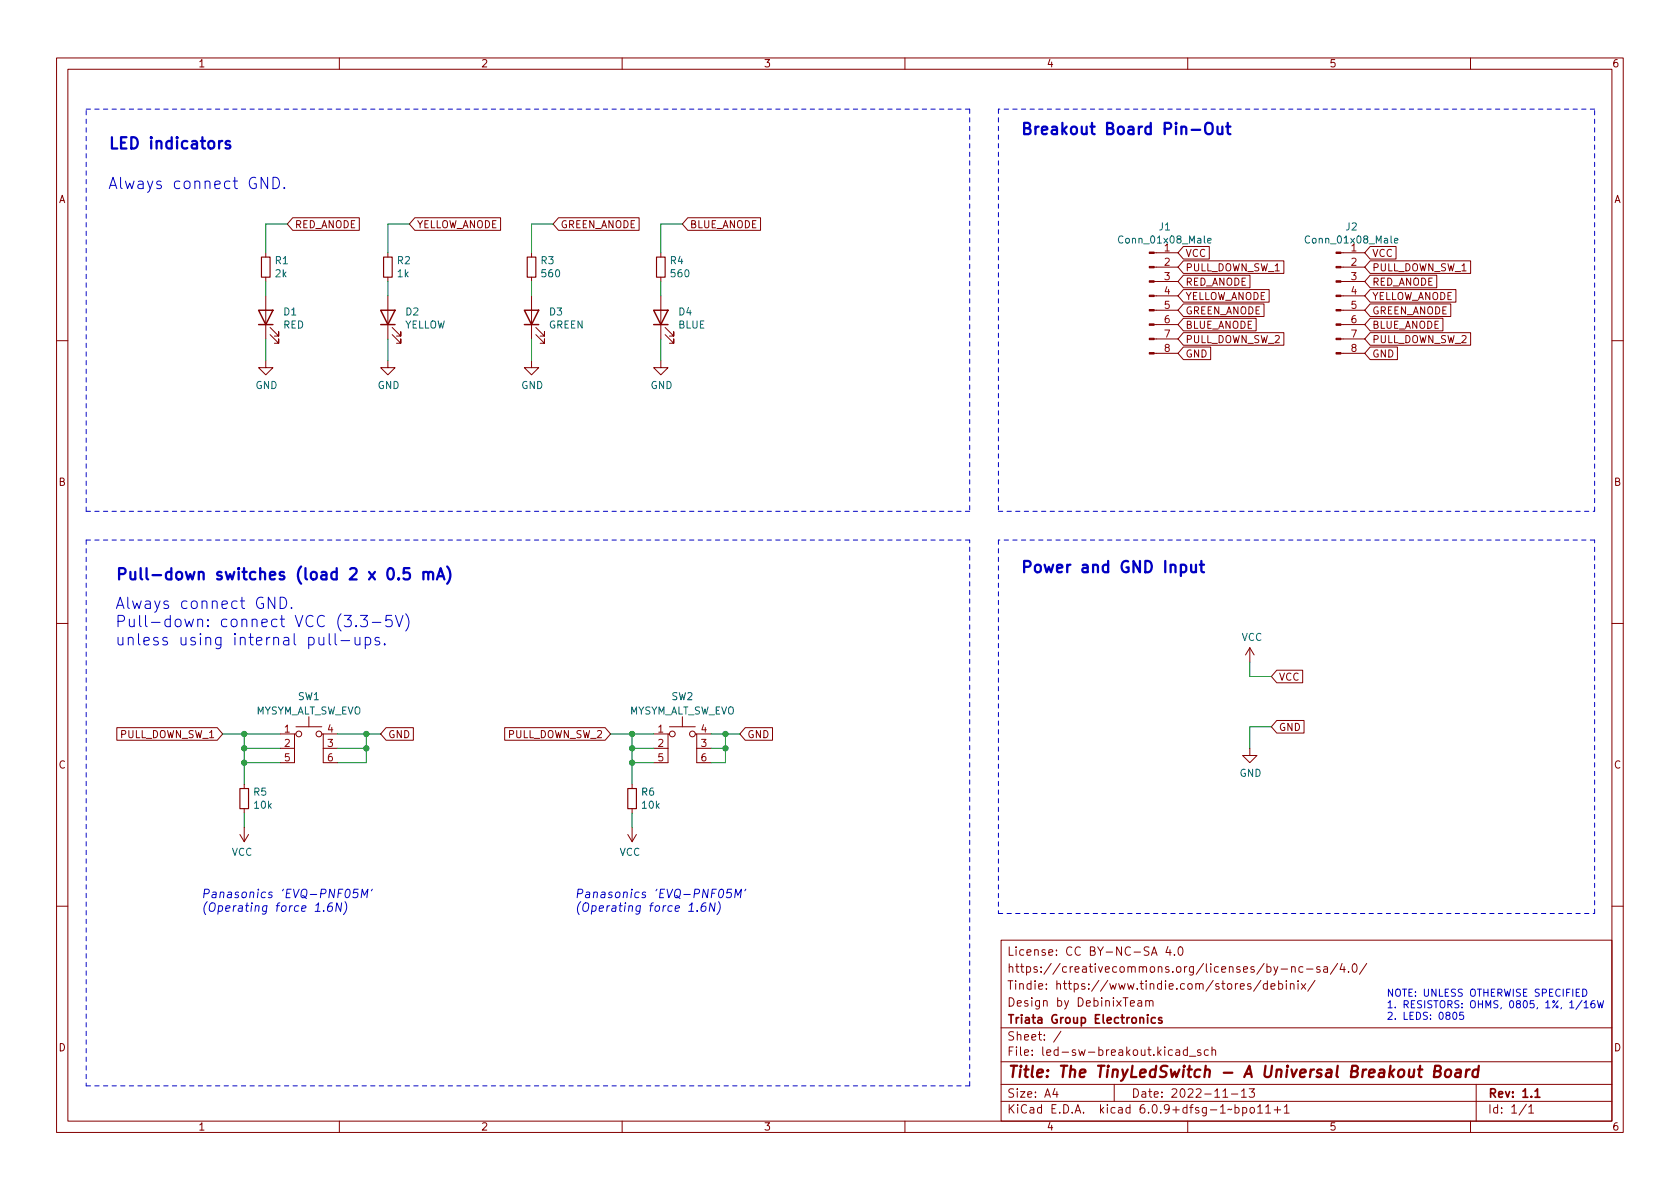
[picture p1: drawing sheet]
<svg xmlns="http://www.w3.org/2000/svg" width="297mm" height="210mm" viewBox="0 0 297 210" stroke-linecap="round" stroke-linejoin="round" font-family="sans-serif">
<g fill="none" stroke="#840000" stroke-width=".18">
<path d="M10 10.2h277v190.1h-277zM12 12.2h273v186.1h-273zM60 10.2v2M110 10.2v2M160 10.2v2M210 10.2v2M260 10.2v2M51.8 38.5h11.7v2.2h-11.7l-1-1.1zM73.3 38.5h15.2v2.2h-15.2l-.9-1.1zM98.7 38.5h14.3v2.2h-14.3l-.9-1.1zM121.6 38.5h12.9v2.2h-12.9l-1-1.1zM47 44.7v.8"/>
<path d="M47 49v.8M47 52.3v7.6M47.8 59.2l1.5 1.5v-.8v.8h-.8M47.8 57.9l1.5 1.5v-.7v.7h-.8M68.6 44.7v.8M68.6 49v.8M68.6 52.3v7.6M69.3 59.2l1.6 1.5v-.8v.8h-.8M69.3 57.9l1.6 1.5v-.7v.7h-.8M94 44.7v.8M94 49v.8M94 52.3v7.6"/>
<path d="M94.7 59.2l1.6 1.5v-.8v.8h-.8M94.7 57.9l1.6 1.5v-.7v.7h-.8M116.8 44.7v.8M116.8 49v.8M116.8 52.3v7.6M117.6 59.2l1.5 1.5v-.8v.8h-.7M117.6 57.9l1.5 1.5v-.7v.7h-.7M204.1 59.9h4.2M204.1 57.4h4.2M204.1 54.9h4.2M204.1 52.3h4.2M204.1 49.8h4.2"/>
<path d="M204.1 47.2h4.2M204.1 44.7h4.2M209.2 48.7h11.8v2.2h-11.8l-.9-1.1zM209.2 53.7h14.3v2.3h-14.3l-.9-1.1zM209.2 46.1h17.8v2.2h-17.8l-.9-1.1zM209.2 51.2h15.2v2.2h-15.2l-.9-1.1zM209.2 43.6h4.6v2.2h-4.6l-.9-1.1zM209.2 56.3h12.9v2.2h-12.9l-.9-1.1zM209.2 58.8h17.8v2.2h-17.8l-.9-1.1zM237.1 59.9h4.2M237.1 57.4h4.2M237.1 54.9h4.2"/>
<path d="M237.1 52.3h4.2M237.1 49.8h4.2M237.1 47.2h4.2M237.1 44.7h4.2M242.3 43.6h4.5v2.2h-4.5l-1-1.1zM242.3 51.2h15.1v2.2h-15.1l-1-1.1zM242.3 58.8h17.7v2.2h-17.7l-1-1.1zM242.3 56.3h12.8v2.2h-12.8l-1-1.1zM242.3 46.1h17.7v2.2h-17.7l-1-1.1zM242.3 48.7h11.7v2.2h-11.7l-1-1.1zM242.3 53.7h14.2v2.3h-14.2l-1-1.1zM10 60.2h2"/>
<path d="M47 63.7v1.3h1.3l-1.3 1.3-1.3-1.3h1.3M68.6 63.7v1.3h1.2l-1.2 1.3-1.3-1.3h1.3M94 63.7v1.3h1.2l-1.2 1.3-1.3-1.3h1.3M116.8 63.7v1.3h1.3l-1.3 1.3-1.2-1.3h1.2M204.1 62.5h4.2M209.2 61.4h4.9v2.2h-4.9l-.9-1.1zM237.1 62.5h4.2M242.3 61.4h4.8v2.2h-4.8l-1-1.1zM285 60.2h2M10 110.2h2M221 114.5l-.8 1.3M221 114.5v2.6"/>
<path d="M221 114.5l.7 1.3M225.7 118.5h4.6v2.2h-4.6l-.9-1.1zM285 110.2h2M20.7 128.7h17.7l1 1.1-1 1.1h-17.7zM43.2 138.7v.7M49.5 129.8h2.6M49.5 132.3h2.6M52.1 132.3v2.6h-2.6M52.3 129.8h-.2v2.5M52.3 128.5h4.6M54.6 126.7v1.8M56.9 129.8h.2v2.5"/>
<path d="M57.1 129.8h2.6M57.1 132.3h2.6M57.1 132.3v2.6h2.6M68.3 128.7h4.8v2.2h-4.8l-1-1.1zM89.2 128.7h17.8l.9 1.1-.9 1.1h-17.8zM111.8 138.7v.7M115.6 129.8h2.5M115.6 132.3h2.5M118.1 132.3v2.6h-2.5M118.4 129.8h-.3v2.5M118.4 128.5h4.5M120.6 126.7v1.8"/>
<path d="M122.9 129.8h.3v2.5M123.2 132.3v2.6h2.5M123.2 129.8h2.5M123.2 132.3h2.5M131.8 128.7h4.8v2.2h-4.8l-1-1.1zM221 132.3v1.3h1.2l-1.2 1.3-1.3-1.3h1.3M225.7 127.4h4.9v2.2h-4.9l-.9-1.1zM42.4 147.6l.8 1.2M43.2 143v.8M43.2 146.3v2.5M43.9 147.6l-.7 1.2M111 147.6l.8 1.2"/>
<path d="M111.8 143v.8M111.8 146.3v2.5M112.5 147.6l-.7 1.2M10 160.2h2M177 166.3h108v32h-108zM201.2 177h.6l.1 .9M201.9 177.3l-.5 .1a.29 .29 0 0 0-.3 .2 .29 .29 0 0 0 .3 .3h.5M202.6 177.1l.2-.2 .3 .1 .1 .9M202.6 176.9v1M203.2 177.1l.2-.2 .4 .1 .1 .9M203.6 168.9l.5-1.5 .5 1.5M203.7 168.5h.7"/>
<path d="M206.5 167.4l-.4 1h1M206.9 167.9v1M207.6 168.8v.1M208.5 167.5l.1-.1a.81 .81 0 0 1 .6 .7 .81 .81 0 0 1-.3 .8h-.1a.81 .81 0 0 1-.6-.6 .81 .81 0 0 1 .3-.8zM221.1 174l-.3-.1-.2 .2v.3l.5 .1v.4h-.5M222.9 173.4l-1.3 1.9M224.1 174l-.5-.1-.2 .3v.4l.1 .3h.6M224.1 173.4v1.5M224.7 174.4l.7-.1v-.3l-.5-.1-.2 .2 .1 .8h.6M225.9 170.9l-.5 1.4-.2 .1M226.1 174l.4-.1 .3 .3v.4l-.2 .3h-.5M226.1 173.4v1.5"/>
<path d="M226.5 171.4h1.1M227.4 173.4v.2M227.4 173.9v1M228.1 174.1l.3-.2 .3 .1 .1 .9M228.1 173.9v1M228.4 171.1l.2-.2 .3 .1 .1 .9M228.4 170.9v1M229.5 173.4v.2M229.5 173.9v1M230.1 173.9l.8 1M230.4 171l-.5-.1-.3 .3v.4l.2 .3h.6M230.9 173.9l-.8 1"/>
<path d="M231 171.4h1.1M232.5 173.4l-1.3 1.9M233.4 171l-.4-.1-.2 .2 .1 .3 .5 .1v.4h-.6M234.1 171h.5l.1 .9M234.7 171.3l-.5 .1a.29 .29 0 0 0-.2 .2 .29 .29 0 0 0 .2 .3h.5M236.5 170.4l-1.3 1.9M237.3 170.4l-.4 1h1M237.6 170.9v1M238.4 171.8v.1M239.2 170.6l.2-.2a.81 .81 0 0 1 .6 .7 .81 .81 0 0 1-.3 .8h-.1a.81 .81 0 0 1-.4-1.3zM241.6 170.4l-1.2 1.9M285 160.2h2"/>
<path d="M60 198.3v2M110 198.3v2M160 198.3v2M177 194.8h108M177 191.8h108M177 187.8h108M177 181.8h108M186.5 192.5l-.4 1h1M186.9 193v1M187.6 182.4l-1.3 1.9M197 191.8v3M207.9 185.7h.6l.1 .9"/>
<path d="M208.6 186l-.5 .1a.29 .29 0 0 0-.2 .2 .29 .29 0 0 0 .2 .3h.5M209.9 185.7l-.4-.1-.3 .3v.4l.2 .3h.5M209.9 185.1v1.5M210 198.3v2M210.3 186.8h1.1M212.3 185.7l-.4-.1-.2 .2 .1 .3 .5 .1v.4h-.6M213.6 185.7l-.4-.1-.3 .3v.4l.2 .3h.5M214.3 185.8l.2-.2 .4 .1v.9M214.3 185.1v1.5M216.2 194h.9M217.7 193.5h1.2M218.4 195.9l.4-.1 .3 .3v.4l-.2 .3h-.5"/>
<path d="M218.4 195.3v1.5M219.5 193l.4-.5v1.5M219.5 194h.9M219.7 195.9l.4-.1 .3 .3v.4l-.1 .3h-.6M219.7 195.8v1.5M220.9 192.5h.9l-.5 .6 .4 .1v.7l-.2 .1h-.4l-.2-.1M221.1 196l.2-.2 .4 .2 .1 .5-.2 .3h-.3l-.2-.1zM222.4 195.8l.4-.5v1.5M222.4 196.8h.8M223.8 195.8l.4-.5v1.5M223.8 196.8h.8M225.3 196.3h1.1"/>
<path d="M225.9 195.7v1.1M227.1 195.8l.4-.5v1.5M227.1 196.8h.8M260 198.3v2M261 191.8v6.5M269.9 195.3l-1.3 1.9M270.3 195.8l.4-.5v1.5M270.3 196.8h.9"/>
<circle cx="52.8" cy="129.8" r=".51"/>
<circle cx="56.4" cy="129.8" r=".51"/>
<circle cx="118.9" cy="129.8" r=".51"/>
<circle cx="122.4" cy="129.8" r=".51"/>
</g>
<path d="M204.3 180l-.5-.1-.2 .3v.4l.1 .3h.6M205.4 180l-.3-.1-.3 .2 .1 .3 .5 .1v.4h-.6M271.4 193l.4-.5v1.5M271.4 194h.9" fill="none" stroke="#840000" stroke-width=".3"/>
<path d="M253.6 189.4l.9-.1a.46 .46 0 0 0 .3-.4 .46 .46 0 0 0-.4-.4h-.6l-.3 2h.8a.53 .53 0 0 0 .4-.5 .53 .53 0 0 0-.4-.6M255.7 189.3a.52 .52 0 0 1 .5-.2 .52 .52 0 0 1 .4 .4l-.1 .6a.55 .55 0 0 1-.5 .4 .55 .55 0 0 1-.5-.4zM257.5 189.2l.2-.1 .5 .1v1.3M258.3 189.6l-.7 .1a.4 .4 0 0 0-.3 .3 .4 .4 0 0 0 .2 .5l.7-.1M259.3 189.1l-.2 1.4M259.9 189.1l-.4 .1-.2 .3M261.4 189.2a.66 .66 0 0 0-1 .3l-.1 .6 .2 .3 .2 .1 .5-.1M261.5 188.5l-.3 2" fill="none" stroke="#840000" stroke-width=".4"/>
<path d="M46.2 45.5h1.6v3.5h-1.6zM67.8 45.5h1.5v3.5h-1.5zM93.2 45.5h1.5v3.5h-1.5zM116.1 45.5h1.5v3.5h-1.5zM42.4 139.4h1.5v3.6h-1.5zM111 139.4h1.5v3.6h-1.5z" fill="none" stroke="#840000" stroke-width=".2"/>
<path d="M45.7 54.9h2.6l-1.3 2.5zM45.7 57.4h2.6M67.3 54.9h2.5l-1.2 2.5zM67.3 57.4h2.5M92.7 54.9h2.5l-1.2 2.5zM92.7 57.4h2.5M115.6 54.9h2.5l-1.3 2.5zM115.6 57.4h2.5" fill="none" stroke="#840000" stroke-width=".25"/>
<g fill="#840000" stroke="#840000" stroke-width=".18">
<path d="M236.2 62.4h.9v.2h-.9z"/>
<path d="M236.2 59.8h.9v.3h-.9z"/>
<path d="M236.2 57.3h.9v.2h-.9z"/>
<path d="M236.2 54.7h.9v.3h-.9z"/>
<path d="M236.2 52.2h.9v.2h-.9z"/>
<path d="M236.2 49.7h.9v.2h-.9z"/>
<path d="M236.2 47.1h.9v.3h-.9z"/>
<path d="M236.2 44.6h.9v.2h-.9z"/>
<path d="M203.2 62.4h.9v.2h-.9z"/>
<path d="M203.2 59.8h.9v.3h-.9z"/>
<path d="M203.2 57.3h.9v.2h-.9z"/>
<path d="M203.2 54.7h.9v.3h-.9z"/>
<path d="M203.2 52.2h.9v.2h-.9z"/>
<path d="M203.2 49.7h.9v.2h-.9z"/>
<path d="M203.2 47.1h.9v.3h-.9z"/>
<path d="M203.2 44.6h.9v.2h-.9z"/>
</g>
<path d="M213.5 42.6l.6-.2v-.2l-.4-.1-.2 .2 .1 .6h.5M246.6 42.6l.6-.2-.1-.2-.4-.1-.1 .2v.6h.5" fill="none" stroke="#006464" stroke-width=".18"/>
<g fill="none" stroke="#0000c2" stroke-width=".18">
<path d="M47.3 31.4v2l-1.1-2v2M48.3 31.4a1.05 1.05 0 0 1 1.1 .6 1.05 1.05 0 0 1-.4 1.3l-.7 .1zM50.3 33.2l.1 .1-.1 .1-.1-.1 .1-.1v.2M48.6 105.6v2l-1.2-2v2M49.5 105.6a1.05 1.05 0 0 1 1.2 .7 1.05 1.05 0 0 1-.4 1.2l-.8 .1zM51.5 107.4l.1 .1-.1 .1-.1-.1 .1-.1v.2M58.2 112v1.8l.3 .2M59.3 112v1.8l.2 .2M60.3 113.3h1.5M62.8 112.7l.1 1.2a.54 .54 0 0 0 .7 0M63 110.6l.1 .1-.1 .1-.1-.1 .1-.1v.2M63.6 112.7v1.3"/>
<path d="M63.7 108.8h1.3l-.7 .8a.54 .54 0 0 1 .7 .4v.4l-.2 .3-.8 .1-.3-.2M64.6 112.8l.6-.1 .3 .4v.6l-.2 .2-.1 .1-.6-.1M64.6 112.7v2M65.8 110.1h1.5M67.1 112.8l-.5-.1-.3 .3 .1 .3 .7 .2 .1 .2-.1 .2-.2 .1-.6-.1M68 113.9h.1l-.1 .1-.1-.1h.1v.1M69.3 108.8h-1l-.1 1 .3-.2 .7 .1 .1 .3v.6l-.3 .2h-.5l-.3-.2M69.9 108.8l.7 2 .7-2M71.7 108.5a2.29 2.29 0 0 1 0 3.1M58.8 159.7a.68 .68 0 0 0-.8 .6l-.1 .6 .1 .2 .4 .1 .4-.3v-.4l-.3-.3-.4 .1-.2 .2M60.4 159.7l-.2 1.5-.7-1.5-.1 1.5M61 159.4a1.74 1.74 0 0 1-.3 2.3"/>
<path d="M63.3 157.2h-.7l-.1 .8 .2-.2 .5 .1 .1 .2-.1 .5-.3 .1h-.3l-.2-.1M63.9 158.7l.1-1.5 .4 1.1 .6-1.1-.1 1.5M65.8 157.2l-.1 .3M124.8 159.7a.68 .68 0 0 0-.8 .6l-.1 .6 .2 .2 .4 .1 .3-.3v-.4l-.2-.3-.5 .1-.1 .2M126.4 159.7l-.1 1.5-.7-1.5-.2 1.5M127 159.4a1.74 1.74 0 0 1-.2 2.3M129.4 157.2h-.7l-.2 .8 .2-.2 .5 .1 .1 .2-.1 .5-.2 .1h-.4l-.2-.1M129.9 158.7l.2-1.5 .4 1.1 .6-1.1-.2 1.5M131.9 157.2l-.2 .3M57.2 161v.2M123.3 161v.2M257 179.1l.2-.1a.68 .68 0 0 1 .4 .6 .68 .68 0 0 1-.4 .7l-.2-.2-.1-.3z"/>
<path d="M258.7 179h-.6v.6l.1-.1h.5l.1 .2-.1 .4-.1 .2-.5-.2M279.7 176.9l-1.1 1.6M279.8 174.9a.64 .64 0 0 1 .8 .6 .64 .64 0 0 1-.8 .7zM280.1 177.3l.3-.3v1.2M280.1 178.2h.7M281.9 177h-.4a.86 .86 0 0 0 0 1.2l.5-.1v-.4l-.2-.3h-.3l-.2 .3M282.4 177l.3 1.2 .3-.9 .2 .9 .3-1.2"/>
</g>
<g fill="none" stroke="#0000c2" stroke-width=".4">
<path d="M40.6 25l-.4-.1-.3 .3 .1 .3 .6 .2 .1 .2-.1 .3-.1 .1-.6-.1M213.2 22a.67 .67 0 0 1 .7-.3 .67 .67 0 0 1 .5 .7v.7a.67 .67 0 0 1-.7 .7 .67 .67 0 0 1-.6-.7zM215.3 22.4l.1 1.2a.54 .54 0 0 0 .7-.1M216.1 22.4v1.3M216.8 22.4h.8M217.1 21.7v1.7l.1 .2 .4 .1M210.6 99.9l.1 1.2a.54 .54 0 0 0 .8-.1M211.5 99.9v1.3M212.1 99.9h.8M212.4 99.2v1.7l.1 .2 .4 .1M70.5 102.3l.1 .1-.1 .1-.1-.1 .1-.1v.2M72.4 100.5h-1l-.1 .9 .3-.2 .7 .1 .2 .3-.1 .7-.3 .2h-.5l-.3-.2"/>
<path d="M74.9 101.3a.5 .5 0 0 1 .8 .1v1.1M74.9 101.1v1.4M75.7 101.4l.3-.3 .5 .1 .1 1.3M77.2 102.5l.7-2 .7 2M77.4 101.9h1M79.1 100.2a2.29 2.29 0 0 1 0 3"/>
</g>
<g fill="none" stroke="#0000c2" stroke-width=".18" stroke-dasharray=".8 .8">
<path d="M15.2 19.3h156.2M171.4 19.3v71.1M176.5 19.3v71.1M281.9 19.3h-105.4M15.2 90.4v-71.1M15.2 95.5v96.5M171.4 90.4h-156.2M171.4 95.5h-156.2M176.5 95.5v66M176.5 90.4h105.4M281.9 90.4v-71.1M281.9 95.5h-105.4"/>
<path d="M176.5 161.5h105.4M281.9 161.5v-66M15.2 192h156.2M171.4 192v-96.5"/>
</g>
<g fill="none" stroke="#009600" stroke-width=".18">
<path d="M50.8 39.6h-3.8v5.1M72.4 39.6h-3.8v5.1M97.8 39.6h-3.8v5.1M120.6 39.6h-3.8v5.1M47 49.8v2.5M47 59.9v3.8M68.6 49.8v2.5M68.6 59.9v3.8M94 49.8v2.5M94 59.9v3.8M116.8 49.8v2.5M116.8 59.9v3.8"/>
<path d="M221 117.1v2.5h3.8M39.4 129.8h10.1M43.2 132.3h6.3M43.2 134.9h6.3M43.2 129.8v8.9M59.7 129.8h7.6M59.7 132.3h5.1M64.8 129.8v5.1h-5.1M107.9 129.8h7.7M111.8 132.3h3.8M111.8 129.8v8.9M111.8 134.9h3.8"/>
<path d="M125.7 129.8h5.1M125.7 132.3h2.6M128.3 129.8v5.1h-2.6M224.8 128.5h-3.8v3.8M43.2 143.8v2.5M111.8 143.8v2.5"/>
</g>
<g fill="#009600" stroke="#009600" stroke-width=".18">
<circle cx="64.8" cy="129.8" r=".46"/>
<circle cx="64.8" cy="132.3" r=".46"/>
<circle cx="43.2" cy="129.8" r=".46"/>
<circle cx="43.2" cy="134.9" r=".46"/>
<circle cx="43.2" cy="132.3" r=".46"/>
<circle cx="111.8" cy="134.9" r=".46"/>
<circle cx="111.8" cy="132.3" r=".46"/>
<circle cx="111.8" cy="129.8" r=".46"/>
<circle cx="128.3" cy="129.8" r=".46"/>
<circle cx="128.3" cy="132.3" r=".46"/>
</g>
<g font-size="2.8" fill="#0000c2">
<text x="180.3" y="23.8">Breakout Board Pin-Out</text>
<text x="19" y="26.4">LED indicators</text>
<text x="19" y="33.4">Always connect GND.</text>
<text x="180.3" y="101.3">Power and GND Input</text>
<text x="20.3" y="107.7">Always connect GND.</text>
<text x="20.3" y="102.6">Pull-down switches (load 2 x 0.5 mA)</text>
<text x="20.3" y="110.9">Pull-down: connect VCC (3.3-5V)</text>
<text x="20.3" y="114.1">unless using internal pull-ups.</text>
</g>
<text font-size="2.8" fill="#840000" x="178" y="190.6">Title: The TinyLedSwitch - A Universal Breakout Board</text>
<g font-size="2.1" fill="#0000c2">
<text x="35.6" y="158.8">Panasonics 'EVQ-PNF05M'</text>
<text x="35.6" y="161.2">(Operating force 1.6N)</text>
<text x="101.6" y="158.8">Panasonics 'EVQ-PNF05M'</text>
<text x="101.6" y="161.2">(Operating force 1.6N)</text>
</g>
<g font-size="2.1" fill="#840000">
<text x="178" y="172">https://creativecommons.org/licenses/by-nc-sa/4.0/</text>
<text x="178" y="169">License: CC BY-NC-SA 4.0</text>
<text x="178" y="178">Design by DebinixTeam</text>
<text x="178" y="175">Tindie: https://www.tindie.com/stores/debinix/</text>
<text x="178" y="184">Sheet: /</text>
<text x="178" y="181">Triata Group Electronics</text>
<text x="178" y="186.7">File: led-sw-breakout.kicad_sch</text>
<text x="178" y="196.9">KiCad E.D.A. kicad 6.0.9+dfsg-1~bpo11+1</text>
<text x="178" y="194.1">Size: A4</text>
<text x="200" y="194.1">Date: 2022-11-13</text>
<text x="263" y="194.1">Rev: 1.1</text>
<text x="263" y="196.9">Id: 1/1</text>
</g>
<g font-size="1.8" fill="#840000">
<text x="35" y="11.9">1</text>
<text x="85" y="11.9">2</text>
<text x="135" y="11.9">3</text>
<text x="185" y="11.9">4</text>
<text x="235" y="11.9">5</text>
<text x="285" y="11.9">6</text>
<text x="10.3" y="35.9">A</text>
<text x="285.3" y="35.9">A</text>
<text x="52.1" y="40.3">RED_ANODE</text>
<text x="73.7" y="40.3">YELLOW_ANODE</text>
<text x="99.1" y="40.3">GREEN_ANODE</text>
<text x="121.9" y="40.3">BLUE_ANODE</text>
<text x="209.5" y="48">PULL_DOWN_SW_1</text>
<text x="209.5" y="45.4">VCC</text>
<text x="242.6" y="45.4">VCC</text>
<text x="242.6" y="48">PULL_DOWN_SW_1</text>
<text x="209.5" y="50.5">RED_ANODE</text>
<text x="209.5" y="53">YELLOW_ANODE</text>
<text x="242.6" y="53">YELLOW_ANODE</text>
<text x="242.6" y="50.5">RED_ANODE</text>
<text x="209.5" y="55.6">GREEN_ANODE</text>
<text x="209.5" y="58.1">BLUE_ANODE</text>
<text x="242.6" y="58.1">BLUE_ANODE</text>
<text x="242.6" y="55.6">GREEN_ANODE</text>
<text x="209.5" y="63.2">GND</text>
<text x="209.5" y="60.7">PULL_DOWN_SW_2</text>
<text x="242.6" y="60.7">PULL_DOWN_SW_2</text>
<text x="242.6" y="63.2">GND</text>
<text x="10.3" y="85.9">B</text>
<text x="285.3" y="85.9">B</text>
<text x="226.1" y="120.4">VCC</text>
<text x="21.1" y="130.5">PULL_DOWN_SW_1</text>
<text x="68.6" y="130.5">GND</text>
<text x="89.7" y="130.5">PULL_DOWN_SW_2</text>
<text x="132.1" y="130.5">GND</text>
<text x="226.1" y="129.2">GND</text>
<text x="10.3" y="135.9">C</text>
<text x="285.3" y="135.9">C</text>
<text x="10.3" y="185.9">D</text>
<text x="285.3" y="185.9">D</text>
<text x="35" y="199.9">1</text>
<text x="85" y="199.9">2</text>
<text x="135" y="199.9">3</text>
<text x="185" y="199.9">4</text>
<text x="235" y="199.9">5</text>
<text x="285" y="199.9">6</text>
</g>
<g font-size="1.8" fill="#006464">
<text x="205" y="40.7">J1</text>
<text x="238" y="40.7">J2</text>
<text x="48.7" y="46.7">R1</text>
<text x="70.3" y="46.7">R2</text>
<text x="95.7" y="46.7">R3</text>
<text x="118.5" y="46.7">R4</text>
<text x="198.3" y="43">Conn_01x08_Male</text>
<text x="231.3" y="43">Conn_01x08_Male</text>
<text x="48.7" y="49">2k</text>
<text x="70.3" y="49">1k</text>
<text x="95.9" y="49">560</text>
<text x="118.8" y="49">560</text>
<text x="50" y="58.1">RED</text>
<text x="50.2" y="55.8">D1</text>
<text x="71.4" y="58.1">YELLOW</text>
<text x="71.8" y="55.8">D2</text>
<text x="97" y="58.1">GREEN</text>
<text x="97.2" y="55.8">D3</text>
<text x="119.9" y="58.1">BLUE</text>
<text x="120" y="55.8">D4</text>
<text x="45.2" y="68.8">GND</text>
<text x="66.7" y="68.8">GND</text>
<text x="92.1" y="68.8">GND</text>
<text x="115" y="68.8">GND</text>
<text x="219.5" y="113.3">VCC</text>
<text x="52.7" y="123.8">SW1</text>
<text x="118.7" y="123.8">SW2</text>
<text x="44.9" y="126.3">MYSYM_ALT_SW_EVO</text>
<text x="110.9" y="126.3">MYSYM_ALT_SW_EVO</text>
<text x="219.1" y="137.4">GND</text>
<text x="44.9" y="140.7">R5</text>
<text x="45" y="143">10k</text>
<text x="113.4" y="140.7">R6</text>
<text x="113.6" y="143">10k</text>
<text x="40.9" y="151.3">VCC</text>
<text x="109.5" y="151.3">VCC</text>
</g>
<g font-size="1.8" fill="#a90000">
<text x="205.9" y="44.4">1</text>
<text x="205.9" y="47">2</text>
<text x="238.9" y="44.4">1</text>
<text x="238.9" y="47">2</text>
<text x="205.9" y="49.5">3</text>
<text x="205.9" y="52.1">4</text>
<text x="238.9" y="49.5">3</text>
<text x="238.9" y="52.1">4</text>
<text x="205.9" y="54.6">5</text>
<text x="205.9" y="57.1">6</text>
<text x="205.9" y="59.7">7</text>
<text x="238.9" y="54.6">5</text>
<text x="238.9" y="57.1">6</text>
<text x="238.9" y="59.7">7</text>
<text x="205.9" y="62.2">8</text>
<text x="238.9" y="62.2">8</text>
<text x="50.3" y="129.5">1</text>
<text x="57.9" y="129.5">4</text>
<text x="116.3" y="129.5">1</text>
<text x="124" y="129.5">4</text>
<text x="50.3" y="132.1">2</text>
<text x="50.3" y="134.6">5</text>
<text x="57.9" y="132.1">3</text>
<text x="57.9" y="134.6">6</text>
<text x="116.3" y="132.1">2</text>
<text x="116.3" y="134.6">5</text>
<text x="124" y="132.1">3</text>
<text x="124" y="134.6">6</text>
</g>
<g font-size="1.8" fill="#0000c2">
<text x="245.1" y="176.2">NOTE: UNLESS OTHERWISE SPECIFIED</text>
<text x="245.1" y="178.3">1. RESISTORS: OHMS, 0805, 1%, 1/16W</text>
<text x="245.1" y="180.3">2. LEDS: 0805</text>
</g>
</svg>
